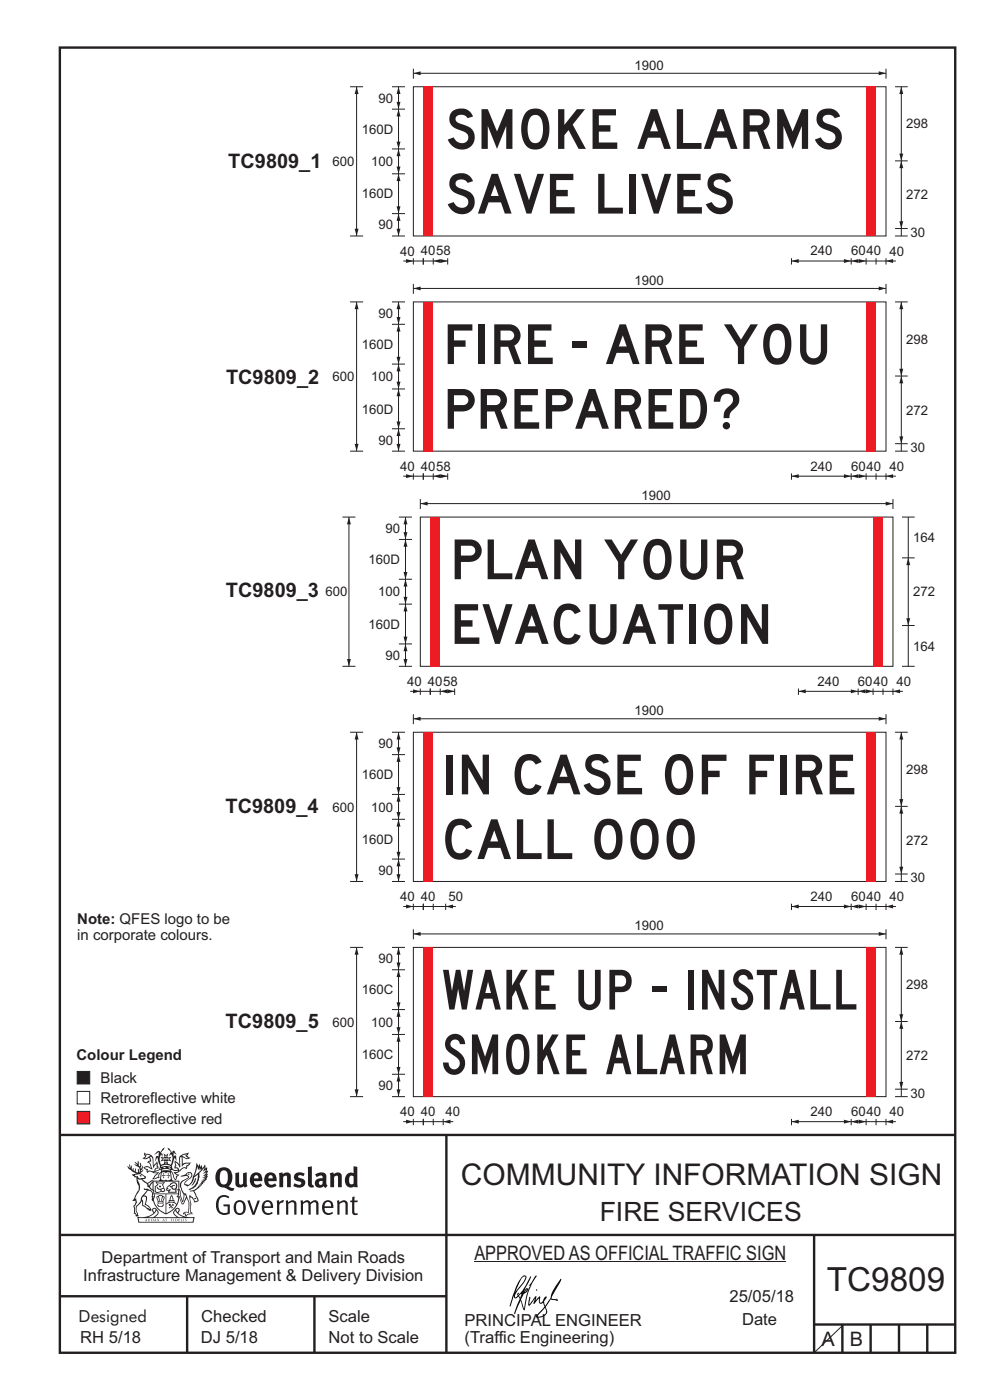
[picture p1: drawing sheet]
<svg xmlns="http://www.w3.org/2000/svg" width="210mm" height="297mm" viewBox="0 0 210 297" stroke-linecap="round" stroke-linejoin="round" font-family="sans-serif">
<g fill="none" stroke="#231f20" stroke-width=".51">
<path d="M12.7 10.1h189.9v276.9h-189.9zM12.7 240.8h190M94.7 240.8v46.2M12.7 262h190M12.7 275h82M39.7 275v12M66.7 275v12M172.7 262v25M172.7 281h30M178.7 281v6M184.7 281v6M190.7 281v6"/>
<path d="M196.7 281v6"/>
</g>
<path d="M16.4 231.5h2.6v2.7h-2.6z" fill-rule="evenodd" fill="#fff" stroke="#231f20" stroke-width=".21"/>
<path d="M16.4 235.8h2.6v2.6h-2.6z" fill-rule="evenodd" fill="#ed1c24" stroke="#231f20" stroke-width=".21"/>
<path d="M100.6 267.7h66.2" fill="none" stroke="#231f20" stroke-width=".21"/>
<g fill="#000001">
<path d="M111.6 273.7l.2-.2-.5 .7zM110.4 274.5l.3 .1-.3 .7-.3-.4zM110.9 270.9l.5-.1a9.3 9.3 0 0 1-2 3.2l-.1 .2 1-2.5zM110.6 271a14.7 14.7 0 0 0-2.2 4.9l-.3 1.2 .1 .1 .8-2.4a.42 .42 0 0 0 .2 .7 .42 .42 0 0 0 .6-.3l.2-.2 .2 .6-1.1 3.1h.2l1.1-2.8 .6 1.9 .2 .2 .2-.5a13.5 13.5 0 0 1 2-6.2l.5-.5-.2-.2-1.6 2.1 .4-.1a14.9 14.9 0 0 0-1.3 5.1l-.4-1.2a1.39 1.39 0 0 1 .2-1.8l.1-.2a.92 .92 0 0 0 .8-1.2 .75 .75 0 0 0-.7 .7l-.2 .2 1.6-3.4h-.1l-.4 .7a10.5 10.5 0 0 1-2.2 3.2l.2-.4a.32 .32 0 0 0-.4 .2 .32 .32 0 0 0 .1 .4l-.5 .4a3.2 3.2 0 0 1 1.1-2.3l.5-.6a2.49 2.49 0 0 0 .7-1.6l-.3-.2z" fill-rule="evenodd"/>
<path d="M115.6 277.5a1.15 1.15 0 0 1 .1 1.3 1.15 1.15 0 0 1-1.2 .5h-.5zM112.3 275.1l-.3 1.7 .3 .2 1.2-1.5-.3 1.1 1.1-1.2a.94 .94 0 0 0 .4 1.2l.5-.3 .3 .9-1.2 1.3a.98 .98 0 0 0-.5 1 1.9 1.9 0 0 0 2.3-1.3l-.1-.3a1.02 1.02 0 0 1 .3-1.4l.5-.9 1.5 .3-.2-.5v.3l-1.1-.2v-.2l2-3.6 .1-.3-.1-.1-1.8 2.7a6.6 6.6 0 0 1-1.5 3l-.2-.2a1.01 1.01 0 0 1 .4-1.4l.1-.2-.3-.2-.3 .5-.2 .5-.5 .4-.2-.4 .1-.9-.2-.1-.8 .9 .2-.9h-.1l-1.4 1.7 .2-1.4v-.1z" fill-rule="evenodd"/>
<path d="M113.7 273.5l.3 .3h-.3z" fill-rule="evenodd"/>
</g>
<g fill="#231f20">
<path d="M47 248.4a2.55 2.55 0 0 0 0 2.7l.3 .2a.81 .81 0 0 0 1-1v-.5a1.04 1.04 0 0 0-1.1-1.5zM46.3 248.1a1.82 1.82 0 0 1 2.1-.2 1.82 1.82 0 0 1 .9 1.8 2.29 2.29 0 0 1-.8 2l.7 .3h.5l-.2 .6a2.87 2.87 0 0 1-2-.7 2.12 2.12 0 0 1-1.7-3.1z" fill-rule="evenodd"/>
<path d="M49.9 248.9l.8-.2v2a.46 .46 0 0 0 .3 .6 .46 .46 0 0 0 .6-.3v-2.1l.7-.2v2.4l.2 .5-.5 .3-.3-.3a1.02 1.02 0 0 1-1.2 .3 1.02 1.02 0 0 1-.6-1.1z" fill-rule="evenodd"/>
<path d="M54 249.5l-.1 .5h.9a.49 .49 0 0 0-.2-.6 .49 .49 0 0 0-.6 .1zM53.4 249.1a1.34 1.34 0 0 1 1.6-.2 1.34 1.34 0 0 1 .6 1.5v.2h-1.7a.77 .77 0 0 0 .5 .8 .77 .77 0 0 0 .9-.4l.3 .5a1.59 1.59 0 0 1-2 .2 1.59 1.59 0 0 1-.5-2.1z" fill-rule="evenodd"/>
<path d="M57 249.5l-.1 .5h1a.49 .49 0 0 0-.2-.6 .49 .49 0 0 0-.7 .1zM56.4 249.1a1.34 1.34 0 0 1 1.6-.2 1.34 1.34 0 0 1 .7 1.5v.2h-1.8a.77 .77 0 0 0 .5 .8 .77 .77 0 0 0 .9-.4l.4 .5a1.59 1.59 0 0 1-2.1 .2 1.59 1.59 0 0 1-.5-2.1z" fill-rule="evenodd"/>
<path d="M59.2 248.9l.7-.2 .1 .4a.95 .95 0 0 1 1-.3 .95 .95 0 0 1 .7 .8v2.3h-.8v-2.3a.46 .46 0 0 0-.8 .1v2.2h-.8z" fill-rule="evenodd"/>
<path d="M62.6 249.1a1.75 1.75 0 0 1 2-.1l-.2 .5-.6-.2a.43 .43 0 0 0-.6 .3l.4 .3a1.04 1.04 0 0 1 1.2 1.1 1.04 1.04 0 0 1-1.4 1l-1.2-.4 .3-.6 1 .4 .4-.4a.88 .88 0 0 0-1-.5l-.4-.2-.1-.4z" fill-rule="evenodd"/>
<path d="M65.3 247.6l.8-.2 .1 3.8 .3 .2 .1 .4a.88 .88 0 0 1-1 0 .88 .88 0 0 1-.3-1z" fill-rule="evenodd"/>
<path d="M67.8 250.6a.43 .43 0 0 0-.1 .7 .43 .43 0 0 0 .7-.1v-.7zM66.8 249.1a1.7 1.7 0 0 1 2.4 .1v1.9l.3 .4-.4 .5-.5-.4a1.03 1.03 0 0 1-1.7-.1 1.03 1.03 0 0 1 .8-1.5h.7v-.4a.8 .8 0 0 0-1.2 .1z" fill-rule="evenodd"/>
<path d="M70 248.9l.7-.2 .1 .4a.95 .95 0 0 1 1-.3 .95 .95 0 0 1 .7 .8v2.3h-.8v-2.3a.46 .46 0 0 0-.8 .1v2.2h-.8z" fill-rule="evenodd"/>
<path d="M74.3 249.5a1.48 1.48 0 0 0 0 1.7h.5l.2-.1v-1.5l-.3-.2zM75 247.4l.8 .1 .1 4.4h-.7l-.1-.2a1.26 1.26 0 0 1-1.4 0 1.26 1.26 0 0 1-.5-1.3 1.29 1.29 0 0 1 .4-1.4 1.29 1.29 0 0 1 1.4-.1z" fill-rule="evenodd"/>
<path d="M46.4 253.9a1.72 1.72 0 0 1 2.3 0l-.3 .3a1.24 1.24 0 0 0-1.4-.2 1.24 1.24 0 0 0-.6 1.4 1.49 1.49 0 0 0 1.2 1.9l.7-.1v-1.3h-.8l-.1-.4h1.3v1.9a1.93 1.93 0 0 1-2.2 0 1.93 1.93 0 0 1-.7-2.2l.2-.8z" fill-rule="evenodd"/>
<path d="M50.4 255.1a1.65 1.65 0 0 0 .2 2.2 .99 .99 0 0 0 1-1.4 .78 .78 0 0 0-.4-.8 .78 .78 0 0 0-.8 0zM50 254.9a1.33 1.33 0 0 1 1.6-.1 1.33 1.33 0 0 1 .5 1.4 1.31 1.31 0 0 1-1.3 1.6 1.31 1.31 0 0 1-1.2-1.6v-.6z" fill-rule="evenodd"/>
<path d="M52.5 254.7l.4-.1 .9 2.6 .8-2.5h.5l-1.1 3h-.5z" fill-rule="evenodd"/>
<path d="M56.3 255.2l-.2 .7h1.3a.7 .7 0 0 0-.3-.8 .7 .7 0 0 0-.8 .1zM55.9 255a1.22 1.22 0 0 1 1.5-.2 1.22 1.22 0 0 1 .5 1.5h-1.8a.93 .93 0 0 0 .5 1 .93 .93 0 0 0 1.1-.2l.2 .3a1.43 1.43 0 0 1-1.8 .1 1.43 1.43 0 0 1-.6-1.7z" fill-rule="evenodd"/>
<path d="M58.7 254.7l.4-.1 .1 .5 .4-.4 .6-.1-.2 .5a.66 .66 0 0 0-.8 .7v1.9h-.4z" fill-rule="evenodd"/>
<path d="M60.6 254.7l.4-.1 .1 .5a.94 .94 0 0 1 1-.5 .94 .94 0 0 1 .8 .8v2.3h-.5l-.1-2.5a.81 .81 0 0 0-1.2 .3v2.2h-.4z" fill-rule="evenodd"/>
<path d="M63.7 254.7l.5-.1 .1 .5 .4-.3a.78 .78 0 0 1 1.1 .3 .9 .9 0 0 1 1-.5 .9 .9 0 0 1 .8 .8v2.3h-.5l-.1-2.5a.67 .67 0 0 0-1.1 .3v2.2h-.5v-2.4l-.4-.3-.7 .4v2.3h-.5z" fill-rule="evenodd"/>
<path d="M69 255.2l-.1 .7h1.3a.7 .7 0 0 0-.3-.8 .7 .7 0 0 0-.9 .1zM68.7 255a1.22 1.22 0 0 1 1.5-.2 1.22 1.22 0 0 1 .5 1.5h-1.8a.93 .93 0 0 0 .4 1 .93 .93 0 0 0 1.2-.2l.1 .3a1.44 1.44 0 0 1-1.7 .1 1.44 1.44 0 0 1-.6-1.7z" fill-rule="evenodd"/>
<path d="M71.4 254.7l.5-.1 .1 .5a.94 .94 0 0 1 1-.5 .94 .94 0 0 1 .8 .8v2.3h-.5l-.1-2.5a.81 .81 0 0 0-1.2 .3v2.2h-.4z" fill-rule="evenodd"/>
<path d="M74.7 253.9l.5-.1v.9h.7l-.1 .3h-.6v2.2l.1 .2h.5l.1 .3a.75 .75 0 0 1-1.2-.6v-2.1h-.4v-.3h.4z" fill-rule="evenodd"/>
<path d="M30.8 244.9l1.1 .3-.9 .5h-.4l.6-.5zM31.8 245.4h.2a2.44 2.44 0 0 1 .4 1.9l.1 .5 .7-1-.1 .6 .3 .3a.57 .57 0 0 0-.6 .7l-1-.1-.5 .2 .2-.5-.8-.3 .7-.1 .9 .5 .1-.1-.6-1.3-.2-.2h.5zM30.7 244.4l-.1 .5 .2 .4-.6 .4a1.04 1.04 0 0 0 1.4-.1l.2 .6-.3 .1-.2 .4a.94 .94 0 0 1 .8 1.1l-.2-.1a1.16 1.16 0 0 0-1.5-.1l.3 .4 .4 .2 .1 .5 .2 .1 .1-.2a.94 .94 0 0 1 1.1 .2l.8 .1-1.2 1.2a1.13 1.13 0 0 0 1.2-.2l.4-.1-.1-.4 .5-.8a.83 .83 0 0 0-.6 1.1l-.3-.1-.7 .4 1.1-1.4-.5 .1-.5-.1 1.3-.5-.1-.1-.9 .4v-.3l.2-.2 .3 .1 .1-.3-.2-.4v-.6l-.1-.4-.7 1v-.7a1.42 1.42 0 0 0-1.6-1.8z" fill-rule="evenodd"/>
<path d="M38.5 245.2l.5-.2 .7-.1-.6 .3 .8 .5h-.3zM38.3 245.5l.2-.1 .1 2a1.69 1.69 0 0 1 1.6-.6l-.8 .5 .1 .5a1.1 1.1 0 0 0-1.5 .6l-.1-.5-.2-.2h-.5l.3-.4-.3-.7a1.42 1.42 0 0 1 .8 1.1l.2-.1zM37.1 246.2l.1 1-.2 .3 .1 .4h.5l.1 .2a.96 .96 0 0 1-1.1-.1l-.1 .1a1.06 1.06 0 0 0 1.3 .2v.1a.72 .72 0 0 1-1 .2l.3 .5 .6 .2-.4 .2-.1 .6-.2-.3-.4-1.1-.4-.4 .4 .9a1.54 1.54 0 0 0 .7 1.2l.2-.3a.58 .58 0 0 1 .4-.8l.2-.1h-.3l-.5-.3 .9-.5a.93 .93 0 0 1 1.2-.5v.2l.2-.2 .1-.5a.99 .99 0 0 0 .7-.8l-1.3 .1-.3 .2-.1-1.4 .9 .4 .9-.3h-.4l-.5-.4 .4-.7-.6 .2a1.46 1.46 0 0 0-1.4 2.1v.4l-.2-.4z" fill-rule="evenodd"/>
<path d="M35.6 248.9l.2 .1-.1 .3 .4 .1h-.4v.6l-.1-.6h-.3l.3-.1z" fill-rule="evenodd"/>
<path d="M34.6 248.9l.2 .1v.3l.3 .1h-.3l-.1 .6v-.6h-.4l.4-.1z" fill-rule="evenodd"/>
<path d="M34.3 248.8a.57 .57 0 0 1 .9 .2 .57 .57 0 0 1 .9-.2l.2 1.4h-.2a.57 .57 0 0 1-.9 0 .69 .69 0 0 1-1.1 0zM34.2 248.1l-.3 2.1-.2 .4h3l-.2-.4-.3-2.1h-.2v.2l-.8-.1-.8 .1v-.2z" fill-rule="evenodd"/>
<path d="M34.2 252.4a.3 .3 0 0 0 .6 0 .3 .3 0 0 0-.6 0zM33.3 250.9l.3 .3-.3 .4a.79 .79 0 0 0 0 1.3l.8-.2-.1-.3a.55 .55 0 0 1-.7-.6l.1-.1 .2 .3 .3 .2 .8-.2-.4-.7 .4-.4-.7 .2zM33 250.7l1.1 .2 .9-.2-.4 .6 .4 1.2a.56 .56 0 0 1-.8 .3l-.2 .1a.73 .73 0 0 1-.9 .1 .73 .73 0 0 1-.3-1v-.4l.6-.4z" fill-rule="evenodd"/>
<path d="M35.6 251.8l.7-.4a.58 .58 0 0 1 1-.1 .58 .58 0 0 1-.4 .9l-.3-.3a.43 .43 0 0 1 .6-.4 .57 .57 0 0 0-.8 .2l-.2-.1-.3 .1 .4 .2a.55 .55 0 0 0 .9 .4v.5h-1.3l.3-.4-.1-.1-.6 .1 .2-.3-.2-.1zM35.4 251.8l-.1 .2a.39 .39 0 0 0 .2 .6h.3l-.2 .4h1.9l-.1-.8a.86 .86 0 0 0-.1-1.3 .86 .86 0 0 0-1.3 .4z" fill-rule="evenodd"/>
<path d="M36 254.8h.8v.2h-.8zM36.4 253.8l.2 .8h-.4zM36.4 253.5l-.3 .5-.1 .6h-.2v.4l-.7 .4 .2 .1a1.48 1.48 0 0 1 2.1 .2l.2-.1-.6-.5v-.5h-.2l-.1-.6z" fill-rule="evenodd"/>
<path d="M35.8 255.4l.4 .1 .1 .3 .3-.2-.2-.2a.38 .38 0 0 1 .5 .5l-.2-.2-.3 .2 .3 .2-.3 .3-.1-.4-.4 .4-.1-.2 .4-.3-.1-.1-.2 .1z" fill-rule="evenodd"/>
<path d="M34.5 254h.2v.2l-.2 .6h-.2zM33.6 255.3h.9v.2a.55 .55 0 0 1-.8 .4v-.2l-.2-.1zM33.4 254h.2l.2 .8h-.2zM33.6 255l.8-.1 .1 .2h-.8zM33.8 253.7h.5l-.2 1.1h-.1zM33.3 253.8l-.1 .3 .3 1.1a.48 .48 0 0 0-.1 .6 .48 .48 0 0 0 .5 .2h.5a.49 .49 0 0 0 .2-.8l.3-1.1-.1-.3a1.42 1.42 0 0 0-1.5 0z" fill-rule="evenodd"/>
<path d="M33.7 251.5l.4 .1 .1 .3h-.3z" fill-rule="evenodd"/>
<path d="M41.3 250.1l.3-.2-.2 .8-.6 .8h-.2l.5-.7z" fill-rule="evenodd"/>
<path d="M39.7 249l.3-.2 .5 .2a.88 .88 0 0 1-.6 1.1 1.22 1.22 0 0 0-.8 1.3l.5 .2a.72 .72 0 0 0 .9-.4l.5-.8 .2-.6 .8-.6v.2a2.85 2.85 0 0 1-2 2.9l.1 .1a2.13 2.13 0 0 0 1.9-1.5v-.3a2.01 2.01 0 0 0 .3-1.7l1.1-1.3-.4 1 .7-.5-.7 1 .8-.4-.8 .8 .7-.2-.9 .6 .8-.1-.8 .4h.7l-.8 .3 .3 .2h-.4l.2 .3h-.4l.2 .3h-.4l.1 .2h-.1a2.16 2.16 0 0 1-2 1.1l.1 .2 .4-.1a.76 .76 0 0 1 .7 .8l.5 1.2-.6 .2a1.45 1.45 0 0 0-1.1-1.3l.2 1.8-.1 1.8 .4 .3a1.07 1.07 0 0 0-1.2 .4v-.3l-.5-.2a.87 .87 0 0 1 1.1-.1v-.7a4.4 4.4 0 0 0-.6-3.1l-.1-.3h-.2a2.16 2.16 0 0 1-.7-2.2l.3-.4 1.2-.7a.55 .55 0 0 0-.4-.8zM37.8 252.4a.76 .76 0 0 1 .3 1.1l.6 1.6 .4-1.7 .2 .1a.61 .61 0 0 1-.1 .9l-.3 .8-.2 .1-.7-1.6-.3 .1a1.18 1.18 0 0 0 .1-1.4zM41.8 247.5l.2 .7 .3-.5v.6l.4-.5a1.9 1.9 0 0 1-1.2 1.4l-.3 .3zM38.2 249.6l1.4-.2 .2 .2v.3l-.5 .2a1.26 1.26 0 0 0-.9 1.9l.2 .7a1.84 1.84 0 0 1 .1 2.1l-.4-1.4a.96 .96 0 0 0-.4-1.2l-.4 .2a.78 .78 0 0 1 0 1.3l.1 .3h.4l.4 1.1a.38 .38 0 0 0 .2 .4 .38 .38 0 0 0 .4-.1l.6-1.2a2.94 2.94 0 0 1 .4 2.5l-.1 .4h-.8l-.3 .4v.2l.4-.1 .1 .4 .2 .1a1.02 1.02 0 0 1 1.3-.5v-.4l-.3-.1 .1-1.8-.3-1.3h.1a1.14 1.14 0 0 1 .8 1 .63 .63 0 0 0 .8-.2 .63 .63 0 0 0-.2-.9l-.6-1.2 .9-.6 .2-.4h.3l-.1-.2h.4l-.1-.3h.3l-.1-.3 .5-.1-.2-.2 .6-.4v-.2h-.2l.4-.5h-.3l.3-.5-.4 .1 .4-.5v-.3l-.3 .2 .2-.7-.1-.2-.4 .3v-.8l-.6 .8-.2-.8-.2 .5-.3-.7-.1 .6-.5-.8-.1 1.4-.6 1.8a1.81 1.81 0 0 1-1 1.5l-.6-.2a1.75 1.75 0 0 1 1.1-1.2 .75 .75 0 0 0 .1-1.3 .75 .75 0 0 0-1.2 .4z" fill-rule="evenodd"/>
<path d="M41.2 254.1h.3l.2 .2-.4 .1z" fill-rule="evenodd"/>
<path d="M29.4 258.4h11.6l-.1 .8h-11.4zM31.3 258.2l.5-.1a2.48 2.48 0 0 0 1.4-1.3l.3 .5-.5 .6-.5 .3zM32.5 256.6l.3-.2 .2 .1-.3 .7zM37.2 256.8a2.65 2.65 0 0 0 1.8 1.4h-1.1l-.5-.3-.5-.6zM37.4 256.5l.2-.1 .3 .2-.3 .6zM29.2 258.2l.1 1.2h11.8l.2-1.1-.2-.1a4.1 4.1 0 0 1-3.3-.9l.3-.4-.1-.6a1.06 1.06 0 0 0-1.3 1l.2 .4 .6 .5h-4.7l.3-.1a.84 .84 0 0 0 .6-.8 .84 .84 0 0 0-.5-.8l-.3-.2h-.5l-.1 .6 .3 .4a4.2 4.2 0 0 1-3.4 .9z" fill-rule="evenodd"/>
<path d="M31 258.7l.1 .2h-.2zM31 258.5l-.3 .6 .4-.2 .2 .2z" fill-rule="evenodd"/>
<path d="M31.3 258.6h.3v.4a.25 .25 0 0 0 .2-.1 .25 .25 0 0 0-.1-.3h.1a.29 .29 0 0 1 0 .4 .29 .29 0 0 1-.4 0 .29 .29 0 0 1 0-.4z" fill-rule="evenodd"/>
<path d="M32.2 258.6a.22 .22 0 0 1 .3 .2 .22 .22 0 0 1-.3 .2zM32 258.6l.1 .4a.33 .33 0 0 0 .4 0 .33 .33 0 0 0 0-.4 .33 .33 0 0 0-.5 0z" fill-rule="evenodd"/>
<path d="M32.9 258.7l.1 .2h-.2zM32.9 258.5l-.2 .6 .3-.2 .2 .2z" fill-rule="evenodd"/>
<path d="M33.3 258.6h.2l.1 .1 .2-.1-.2 .2 .2 .3-.3-.3-.1 .3h-.1l.2-.3z" fill-rule="evenodd"/>
<path d="M34.7 258.7l.1 .2h-.2zM34.7 258.5l-.3 .6 .4-.2 .2 .2z" fill-rule="evenodd"/>
<path d="M35 258.5h.5l-.2 .1v.5h-.2l.1-.5z" fill-rule="evenodd"/>
<path d="M36.2 258.6l.3-.1-.1 .1v.2h.1h-.1v.3h-.2z" fill-rule="evenodd"/>
<path d="M36.7 258.6h.2v.5h-.2z" fill-rule="evenodd"/>
<path d="M37.3 258.6a.22 .22 0 0 1 .3 .2 .22 .22 0 0 1-.3 .2zM37.1 258.6v.4a.33 .33 0 0 0 .5 0 .33 .33 0 0 0 0-.4 .33 .33 0 0 0-.5 0z" fill-rule="evenodd"/>
<path d="M37.8 258.6l.4-.1-.2 .1v.2h.1h-.1v.2l.2 .1h-.4z" fill-rule="evenodd"/>
<path d="M38.4 258.6h.2l-.1 .4 .2 .1h-.3z" fill-rule="evenodd"/>
<path d="M38.9 258.6h.2v.5h-.2z" fill-rule="evenodd"/>
<path d="M39.3 258.6h.2h-.1l.2 .3-.2 .2-.1-.1v-.1l.2 .1z" fill-rule="evenodd"/>
<path d="M34.2 247.4a1.51 1.51 0 0 1 2 .2 2.67 2.67 0 0 0-2.1 0zM35.7 247.6l.4 .1 .1 .3-.4-.1zM34.6 247.6h.5l.1 .2h-.4zM34 247.8l.3 .2h-.3zM34.9 246.9l.3-.2 .3 .2zM34.9 245.6l.2 .1v.3h-.2zM35 245.1l.2 .2 .2-.2-.1 .3h-.2zM35.1 246.3h.2l.1 .4-.2-.2-.2 .2zM35.3 245.7l.2-.1v.4h-.2zM34.4 245.7h.3l.1 .3-.4 .1 .2-.2zM35.7 245.7h.3l-.2 .2 .2 .2-.4-.1zM32.7 244.9l1-.5-.1 1-.2-.2-.3 .2-.3 1.1 .5-1 .3 .9a1.84 1.84 0 0 1 .2 1.7l.4 .1a2.48 2.48 0 0 1 2.2 0l.2-.2-.2-.7 .7-1.8 .4 .7-.2-1-.2-.1-.2 .3v-.9l.6 .4-.6-.8-.3 .1-.1 .4-.5-.9-.5-.3 .2 .5 .6 .5-.5 .8 .4-.4a2.06 2.06 0 0 1 0 2.3l-.5-.2-.2-.6 .1-.1 .8 .2-.4-.5 .4-.5-.7 .2-.2-.2 .2-.7-.5 .4-.5-.4 .2 .7-.2 .2-.7-.2 .4 .5-.4 .5 .8-.2 .1 .1-.2 .6-.5 .2a2.02 2.02 0 0 1 0-2.2l.3 .5-.1-.7-.3-.1 .8-1.2-.4 .3-.5 .8-.2-.3a.8 .8 0 0 0-.8 .5z" fill-rule="evenodd"/>
<path d="M29.2 250.1l.3 .1a.61 .61 0 0 1 .8 .4l.3 .2a.8 .8 0 0 1 .6 1l.4 .1 .5 .5a1 1 0 0 1 .5 1.1l-.1 .7v-.5h-.1a.96 .96 0 0 0-.8-1.3l-.2-.2h-.7l-.1-.1-.1 .1 .1 .3h.6l-1.2 1.3-.2 1-.4 .6a1.33 1.33 0 0 0-.5 1.8l.2 .5a1.26 1.26 0 0 1-.5-1.5l-.1-.3a1.56 1.56 0 0 0 .4-1.7l-.3 .2 .2-.5a3.2 3.2 0 0 0 .7-3zM30.4 253.9h.4a2.06 2.06 0 0 1-.1 1.6l.7 .5 .4 .4-.6-.1-.8-.6-.1-.9a.51 .51 0 0 1 .1-.9zM28.6 249.3a1.52 1.52 0 0 1 2.1 .5l-1.1 .2-.2-.1-.1-.4h-.5zM27.5 247v.8l-.3-.4h-.1a3.1 3.1 0 0 0 1.9 1.6l-1 .1 .5 .6 .5 .1 .1 1.1a1.84 1.84 0 0 1-.3 2.5l-.4 .9-.3 .4 .2 .1 .4-.1 .1 .4-.2 .5-.3 .2 .1 1.7h.2l.3 .5 .1 .1 .4-.1-.1-.5a1.3 1.3 0 0 1-.1-1.7l.9-1 .1 1.1 .6 .2 .5 .5 .1-.1 .2 .3h.5a1.85 1.85 0 0 0-1.2-1.4l.1-.3a1.39 1.39 0 0 0 0-1.4l-.5-.1 .5-.5a.66 .66 0 0 1 .9-.4 .66 .66 0 0 1 .3 .9l-.1 .4 .2-.1v.2l-.1 .3 .2 .5 .1-.3a2.24 2.24 0 0 0 .1-2.2 .73 .73 0 0 1-.7-.7 .73 .73 0 0 1 .6-.7v-.2a.94 .94 0 0 0-.9 .8 .48 .48 0 0 1-.1-.6 .48 .48 0 0 1 .5-.2l.5-.3a.51 .51 0 0 0-.8 .2l-.5 .2-1-.8h.6l.2-.5-1.2-.7 .5-.5v-.3l-.5 .4 .1-.2a.69 .69 0 0 0 .2-1v.4l-.2 .3v-1.1l-.3-.2 .1 .6-.1 .2-.4-1.3v.7l-.6-.4 .5 .7-.6-.2 .3 .3a1 1 0 0 1 .7 1.4l-.2-.8v.9l-.5-.2v-.8l-.2 .7-.2-.1-.1-.6-.2 .4-.2-.2 .1-.7-.2 .5z" fill-rule="evenodd"/>
<path d="M29.6 249.4l.2-.1 .3 .2z" fill-rule="evenodd"/>
<path d="M32.4 250.5h5.6v2l-.2-.1v-1.7h-5.2v2.5h5.2v-.8l.1 .2-.1 1.1v-.3h-2.5v4a4.1 4.1 0 0 0 2.6-3.6l.1-.1a4 4 0 0 1-2.8 3.9 4.2 4.2 0 0 1-2.8-4.7l.1 1.2 .1-.1a3.8 3.8 0 0 0 2.5 3.4v-4h-2.5l-.2-.9z" fill-rule="evenodd"/>
<circle cx="40" cy="249.1" r=".17"/>
</g>
<path d="M87.7 201h100.2v31.6h-100.2zM178.7 281.2l-6 5.8" fill="none" stroke="#231f20" stroke-width=".21"/>
<g fill="#ed1c24">
<path d="M89.8 201h2.1v31.6h-2.1z" fill-rule="evenodd"/>
<path d="M183.7 201h2.1v31.6h-2.1z" fill-rule="evenodd"/>
</g>
<path d="M87.7 198.1h100.2" fill="none" stroke="#231f20" stroke-width=".21"/>
<g fill="#231f20">
<path d="M87.7 198.1l1.5-.4v.8z"/>
<path d="M186.4 197.7l1.5 .4-1.5 .4z"/>
</g>
<path d="M187.9 197.2v2.1M191.2 216.7v15.9" fill="none" stroke="#231f20" stroke-width=".21"/>
<g fill="#231f20">
<path d="M190.8 229.5h.8l-.4 1.6z"/>
<path d="M191.2 216.7l.4 1.6h-.8z"/>
</g>
<path d="M191.2 201v15.7M189.9 231.1h2.6" fill="none" stroke="#231f20" stroke-width=".21"/>
<g fill="#231f20">
<path d="M190.8 215.2h.8l-.4 1.5z"/>
<path d="M191.2 201l.4 1.5h-.8z"/>
</g>
<path d="M87.7 197.2v2.1M189.9 201h2.6M189.9 216.7h2.6M89.8 238h-4.3M185.8 238h2.1M189.9 232.6h2.6" fill="none" stroke="#231f20" stroke-width=".21"/>
<path d="M86.1 237.5l1.6 .5-1.6 .4z" fill="#231f20"/>
<path d="M187.9 238h2.1" fill="none" stroke="#231f20" stroke-width=".21"/>
<path d="M187.9 238l1.5-.5v.9z" fill="#231f20"/>
<path d="M89.8 238h4.2M180.6 238h5.2" fill="none" stroke="#231f20" stroke-width=".21"/>
<g fill="#231f20">
<path d="M180.6 238l1.5-.5v.9z"/>
<path d="M182.2 237.5l1.5 .5-1.5 .4z"/>
</g>
<path d="M167.9 238h12.7" fill="none" stroke="#231f20" stroke-width=".21"/>
<g fill="#231f20">
<path d="M167.9 238l1.5-.5v.9z"/>
<path d="M179 237.5l1.6 .5-1.6 .4z"/>
</g>
<path d="M83.1 219.5h2.8M83.1 232.6h2.8M84.5 227.9v4.7M87.7 237.4v1.3M89.8 237.4v1.3M91.9 237.4v1.3M94 237.4v1.3M167.9 237.4v1.3M180.6 237.4v1.3M183.7 237.4v1.3M185.8 237.4v1.3M187.9 237.4v1.3" fill="none" stroke="#231f20" stroke-width=".21"/>
<g fill="#231f20">
<path d="M84.1 231.1h.9l-.5 1.5z"/>
<path d="M84.5 227.9l.5 1.5h-.9z"/>
</g>
<path d="M84.5 219.5v8.4" fill="none" stroke="#231f20" stroke-width=".21"/>
<g fill="#231f20">
<path d="M84.1 226.4h.9l-.5 1.5z"/>
<path d="M84.5 219.5l.5 1.5h-.9z"/>
</g>
<path d="M84.5 214.2v5.3" fill="none" stroke="#231f20" stroke-width=".21"/>
<g fill="#231f20">
<path d="M84.1 217.9h.9l-.5 1.6z"/>
<path d="M84.5 214.2l.5 1.5h-.9z"/>
</g>
<path d="M83.1 205.7h2.8M84.5 201v4.7M83.1 227.9h2.8" fill="none" stroke="#231f20" stroke-width=".21"/>
<g fill="#231f20">
<path d="M84.1 204.2h.9l-.5 1.5z"/>
<path d="M84.5 201l.5 1.5h-.9z"/>
</g>
<path d="M83.1 201h2.8M84.5 205.7v8.5" fill="none" stroke="#231f20" stroke-width=".21"/>
<g fill="#231f20">
<path d="M84.1 212.6h.9l-.5 1.6z"/>
<path d="M84.5 205.7l.5 1.6h-.9z"/>
</g>
<path d="M75.6 201v31.6M83.1 214.2h2.8" fill="none" stroke="#231f20" stroke-width=".21"/>
<g fill="#231f20">
<path d="M75.2 231.1h.9l-.5 1.5z"/>
<path d="M75.6 201l.5 1.5h-.9z"/>
</g>
<path d="M74.3 201h2.7M74.3 232.6h2.7M94 238h2.2" fill="none" stroke="#231f20" stroke-width=".21"/>
<path d="M94 238l1.6-.5v.9z" fill="#231f20"/>
<path d="M87.7 155.3h100.2v31.7h-100.2z" fill="none" stroke="#231f20" stroke-width=".21"/>
<g fill="#ed1c24">
<path d="M89.8 155.3h2.1v31.7h-2.1z" fill-rule="evenodd"/>
<path d="M183.7 155.3h2.1v31.7h-2.1z" fill-rule="evenodd"/>
</g>
<path d="M87.7 152.5h100.2" fill="none" stroke="#231f20" stroke-width=".21"/>
<g fill="#231f20">
<path d="M87.7 152.5l1.5-.4v.8z"/>
<path d="M186.4 152.1l1.5 .4-1.5 .4z"/>
</g>
<path d="M187.9 151.5v2.1M191.2 171.1v15.9" fill="none" stroke="#231f20" stroke-width=".21"/>
<g fill="#231f20">
<path d="M190.8 183.9h.8l-.4 1.5z"/>
<path d="M191.2 171.1l.4 1.5h-.8z"/>
</g>
<path d="M191.2 155.3v15.8M189.9 185.4h2.6" fill="none" stroke="#231f20" stroke-width=".21"/>
<g fill="#231f20">
<path d="M190.8 169.5h.8l-.4 1.6z"/>
<path d="M191.2 155.3l.4 1.6h-.8z"/>
</g>
<path d="M87.7 151.5v2.1M189.9 155.3h2.6M189.9 171.1h2.6M89.8 192.3h-4.3M185.8 192.3h2.1M189.9 187h2.6" fill="none" stroke="#231f20" stroke-width=".21"/>
<path d="M86.1 191.9l1.6 .4-1.6 .4z" fill="#231f20"/>
<path d="M187.9 192.3h2.1" fill="none" stroke="#231f20" stroke-width=".21"/>
<path d="M187.9 192.3l1.5-.4v.8z" fill="#231f20"/>
<path d="M89.8 192.3h4.7M180.6 192.3h5.2" fill="none" stroke="#231f20" stroke-width=".21"/>
<g fill="#231f20">
<path d="M180.6 192.3l1.5-.4v.8z"/>
<path d="M182.2 191.9l1.5 .4-1.5 .4z"/>
</g>
<path d="M167.9 192.3h12.7" fill="none" stroke="#231f20" stroke-width=".21"/>
<g fill="#231f20">
<path d="M167.9 192.3l1.5-.4v.8z"/>
<path d="M179 191.9l1.6 .4-1.6 .4z"/>
</g>
<path d="M83.1 173.8h2.8M83.1 187h2.8M84.5 182.2v4.8M87.7 191.7v1.4M89.8 191.7v1.4M91.9 191.7v1.4M94.5 191.7v1.4M167.9 191.7v1.4M180.6 191.7v1.4M183.7 191.7v1.4M185.8 191.7v1.4M187.9 191.7v1.4" fill="none" stroke="#231f20" stroke-width=".21"/>
<g fill="#231f20">
<path d="M84.1 185.5h.9l-.5 1.5z"/>
<path d="M84.5 182.2l.5 1.6h-.9z"/>
</g>
<path d="M84.5 173.8v8.4" fill="none" stroke="#231f20" stroke-width=".21"/>
<g fill="#231f20">
<path d="M84.1 180.7h.9l-.5 1.5z"/>
<path d="M84.5 173.8l.5 1.6h-.9z"/>
</g>
<path d="M84.5 168.5v5.3" fill="none" stroke="#231f20" stroke-width=".21"/>
<g fill="#231f20">
<path d="M84.1 172.3h.9l-.5 1.5z"/>
<path d="M84.5 168.5l.5 1.6h-.9z"/>
</g>
<path d="M84.5 155.3v4.8M83.1 160.1h2.8M83.1 182.3h2.8" fill="none" stroke="#231f20" stroke-width=".21"/>
<g fill="#231f20">
<path d="M84.1 158.5h.9l-.5 1.6z"/>
<path d="M84.5 155.3l.5 1.6h-.9z"/>
</g>
<path d="M83.1 155.3h2.8M84.5 160.1v8.4" fill="none" stroke="#231f20" stroke-width=".21"/>
<g fill="#231f20">
<path d="M84.1 167h.9l-.5 1.5z"/>
<path d="M84.5 160.1l.5 1.5h-.9z"/>
</g>
<path d="M75.6 155.3v31.7M83.1 168.5h2.8" fill="none" stroke="#231f20" stroke-width=".21"/>
<g fill="#231f20">
<path d="M75.2 185.5h.9l-.5 1.5z"/>
<path d="M75.6 155.3l.5 1.6h-.9z"/>
</g>
<path d="M74.3 155.3h2.7M74.3 187h2.7M94.5 192.3h2.2" fill="none" stroke="#231f20" stroke-width=".21"/>
<path d="M94.5 192.3l1.6-.4v.8z" fill="#231f20"/>
<path d="M89.2 109.7h100.2v31.7h-100.2z" fill="none" stroke="#231f20" stroke-width=".21"/>
<g fill="#ed1c24">
<path d="M91.3 109.7h2.1v31.7h-2.1z" fill-rule="evenodd"/>
<path d="M185.2 109.7h2.1v31.7h-2.1z" fill-rule="evenodd"/>
</g>
<path d="M89.2 106.8h100.2" fill="none" stroke="#231f20" stroke-width=".21"/>
<g fill="#231f20">
<path d="M89.2 106.8l1.5-.4v.9z"/>
<path d="M187.9 106.4l1.5 .4-1.5 .5z"/>
</g>
<path d="M189.4 105.9v2.1M192.7 118.3v23.1" fill="none" stroke="#231f20" stroke-width=".21"/>
<g fill="#231f20">
<path d="M192.2 131.2h.9l-.4 1.5z"/>
<path d="M192.7 118.3l.4 1.6h-.9z"/>
</g>
<path d="M89.2 105.9v2.1M191.3 109.7h2.7M191.3 118.3h2.7M192.7 109.7v8.6M191.3 132.7h2.7M91.3 146.7h-4.3M187.3 146.7h2.1M191.3 141.4h2.7" fill="none" stroke="#231f20" stroke-width=".21"/>
<path d="M87.6 146.2l1.6 .5-1.6 .4z" fill="#231f20"/>
<path d="M189.4 146.7h2.1" fill="none" stroke="#231f20" stroke-width=".21"/>
<path d="M189.4 146.7l1.5-.5v.9z" fill="#231f20"/>
<path d="M91.3 146.7h5.1M185.2 146.7h2.1" fill="none" stroke="#231f20" stroke-width=".21"/>
<g fill="#231f20">
<path d="M93.4 146.7l1.5-.5v.9z"/>
<path d="M94.9 146.2l1.5 .5-1.5 .4z"/>
</g>
<path d="M182 146.7h3.2" fill="none" stroke="#231f20" stroke-width=".21"/>
<g fill="#231f20">
<path d="M182 146.7l1.6-.5v.9z"/>
<path d="M183.7 146.2l1.5 .5-1.5 .4z"/>
</g>
<path d="M169.4 146.7h12.6" fill="none" stroke="#231f20" stroke-width=".21"/>
<g fill="#231f20">
<path d="M169.4 146.7l1.5-.5v.9z"/>
<path d="M180.5 146.2l1.5 .5-1.5 .4z"/>
</g>
<path d="M84.6 128.2h2.8M86 136.6v4.8M84.6 141.4h2.8M89.2 146.1v1.3M91.3 146.1v1.3M93.4 146.1v1.3M96.4 146.1v1.3M169.4 146.1v1.3M182 146.1v1.3M185.2 146.1v1.3M187.3 146.1v1.3M189.4 146.1v1.3" fill="none" stroke="#231f20" stroke-width=".21"/>
<g fill="#231f20">
<path d="M85.6 139.8h.8l-.4 1.6z"/>
<path d="M86 136.6l.4 1.5h-.8z"/>
</g>
<path d="M86 128.2v8.4" fill="none" stroke="#231f20" stroke-width=".21"/>
<g fill="#231f20">
<path d="M85.6 135.1h.8l-.4 1.5z"/>
<path d="M86 128.2l.4 1.5h-.8z"/>
</g>
<path d="M86 122.9v5.3" fill="none" stroke="#231f20" stroke-width=".21"/>
<g fill="#231f20">
<path d="M85.6 126.6h.8l-.4 1.6z"/>
<path d="M86 122.9l.4 1.5h-.8z"/>
</g>
<path d="M74 109.7v31.7" fill="none" stroke="#231f20" stroke-width=".21"/>
<g fill="#231f20">
<path d="M73.6 139.8h.8l-.4 1.6z"/>
<path d="M74 109.7l.4 1.5h-.8z"/>
</g>
<path d="M72.6 109.7h2.8M84.6 114.4h2.8M86 109.7v4.7M84.6 136.6h2.8M72.6 141.4h2.8" fill="none" stroke="#231f20" stroke-width=".21"/>
<g fill="#231f20">
<path d="M85.6 112.9h.8l-.4 1.5z"/>
<path d="M86 109.7l.4 1.5h-.8z"/>
</g>
<path d="M84.6 109.7h2.8M86 114.4v8.5" fill="none" stroke="#231f20" stroke-width=".21"/>
<g fill="#231f20">
<path d="M85.6 121.3h.8l-.4 1.6z"/>
<path d="M86 114.4l.4 1.6h-.8z"/>
</g>
<path d="M87.7 64h100.2v31.7h-100.2zM84.6 122.9h2.8" fill="none" stroke="#231f20" stroke-width=".21"/>
<g fill="#ed1c24">
<path d="M89.8 64h2.1v31.7h-2.1z" fill-rule="evenodd"/>
<path d="M183.7 64h2.1v31.7h-2.1z" fill-rule="evenodd"/>
</g>
<path d="M87.7 61.2h100.2" fill="none" stroke="#231f20" stroke-width=".21"/>
<g fill="#231f20">
<path d="M87.7 61.2l1.5-.4v.8z"/>
<path d="M186.4 60.8l1.5 .4-1.5 .4z"/>
</g>
<path d="M187.9 60.2v2.1M191.2 79.8v15.9" fill="none" stroke="#231f20" stroke-width=".21"/>
<g fill="#231f20">
<path d="M190.8 92.6h.8l-.4 1.5z"/>
<path d="M191.2 79.8l.4 1.5h-.8z"/>
</g>
<path d="M191.2 64v15.8M189.9 94.1h2.6" fill="none" stroke="#231f20" stroke-width=".21"/>
<g fill="#231f20">
<path d="M190.8 78.2h.8l-.4 1.6z"/>
<path d="M191.2 64l.4 1.6h-.8z"/>
</g>
<path d="M87.7 60.2v2.1M189.9 64h2.6M189.9 79.8h2.6M189.9 95.7h2.6M89.8 101h-4.3M185.8 101h2.1" fill="none" stroke="#231f20" stroke-width=".21"/>
<path d="M86.1 100.6l1.6 .4-1.6 .4z" fill="#231f20"/>
<path d="M187.9 101h2.1" fill="none" stroke="#231f20" stroke-width=".21"/>
<path d="M187.9 101l1.5-.4v.8z" fill="#231f20"/>
<path d="M89.8 101h5.2M183.7 101h2.1" fill="none" stroke="#231f20" stroke-width=".21"/>
<g fill="#231f20">
<path d="M91.9 101l1.5-.4v.8z"/>
<path d="M93.4 100.6l1.6 .4-1.6 .4z"/>
</g>
<path d="M180.6 101h3.1" fill="none" stroke="#231f20" stroke-width=".21"/>
<g fill="#231f20">
<path d="M180.6 101l1.5-.4v.8z"/>
<path d="M182.2 100.6l1.5 .4-1.5 .4z"/>
</g>
<path d="M167.9 101h12.7" fill="none" stroke="#231f20" stroke-width=".21"/>
<g fill="#231f20">
<path d="M167.9 101l1.5-.4v.8z"/>
<path d="M179 100.6l1.6 .4-1.6 .4z"/>
</g>
<path d="M83.1 95.7h2.8M83.1 82.5h2.8M84.5 91v4.7M87.7 100.4v1.4M89.8 100.4v1.4M91.9 100.4v1.4M95 100.4v1.4M167.9 100.4v1.4M180.6 100.4v1.4M183.7 100.4v1.4M185.8 100.4v1.4M187.9 100.4v1.4" fill="none" stroke="#231f20" stroke-width=".21"/>
<g fill="#231f20">
<path d="M84.1 94.2h.9l-.5 1.5z"/>
<path d="M84.5 91l.5 1.5h-.9z"/>
</g>
<path d="M84.5 82.5v8.5" fill="none" stroke="#231f20" stroke-width=".21"/>
<g fill="#231f20">
<path d="M84.1 89.4h.9l-.5 1.6z"/>
<path d="M84.5 82.5l.5 1.6h-.9z"/>
</g>
<path d="M84.5 77.2v5.3" fill="none" stroke="#231f20" stroke-width=".21"/>
<g fill="#231f20">
<path d="M84.1 81h.9l-.5 1.5z"/>
<path d="M84.5 77.2l.5 1.6h-.9z"/>
</g>
<path d="M75.6 64v31.7" fill="none" stroke="#231f20" stroke-width=".21"/>
<g fill="#231f20">
<path d="M75.2 94.2h.9l-.5 1.5z"/>
<path d="M75.6 64l.5 1.6h-.9z"/>
</g>
<path d="M74.3 64h2.7M83.1 68.8h2.8M84.5 64v4.8M74.3 95.7h2.7M83.1 91h2.8" fill="none" stroke="#231f20" stroke-width=".21"/>
<g fill="#231f20">
<path d="M84.1 67.3h.9l-.5 1.5z"/>
<path d="M84.5 64l.5 1.6h-.9z"/>
</g>
<path d="M83.1 64h2.8M84.5 68.8v8.4" fill="none" stroke="#231f20" stroke-width=".21"/>
<g fill="#231f20">
<path d="M84.1 75.7h.9l-.5 1.5z"/>
<path d="M84.5 68.8l.5 1.5h-.9z"/>
</g>
<path d="M87.7 18.4h100.2v31.7h-100.2zM83.1 77.2h2.8" fill="none" stroke="#231f20" stroke-width=".21"/>
<g fill="#ed1c24">
<path d="M89.8 18.4h2.1v31.7h-2.1z" fill-rule="evenodd"/>
<path d="M183.7 18.4h2.1v31.7h-2.1z" fill-rule="evenodd"/>
</g>
<path d="M87.7 15.5h100.2" fill="none" stroke="#231f20" stroke-width=".21"/>
<g fill="#231f20">
<path d="M87.7 15.5l1.5-.4v.9z"/>
<path d="M186.4 15.1l1.5 .4-1.5 .5z"/>
</g>
<path d="M187.9 14.6v2.1M191.2 34.1v16" fill="none" stroke="#231f20" stroke-width=".21"/>
<g fill="#231f20">
<path d="M190.8 46.9h.8l-.4 1.6z"/>
<path d="M191.2 34.1l.4 1.6h-.8z"/>
</g>
<path d="M191.2 18.4v15.7M189.9 48.5h2.6" fill="none" stroke="#231f20" stroke-width=".21"/>
<g fill="#231f20">
<path d="M190.8 32.6h.8l-.4 1.5z"/>
<path d="M191.2 18.4l.4 1.5h-.8z"/>
</g>
<path d="M87.7 14.6v2.1M189.9 18.4h2.6M189.9 34.1h2.6M89.8 55.4h-4.3M185.8 55.4h2.1M189.9 50.1h2.6" fill="none" stroke="#231f20" stroke-width=".21"/>
<path d="M86.1 55l1.6 .4-1.6 .4z" fill="#231f20"/>
<path d="M187.9 55.4h2.1" fill="none" stroke="#231f20" stroke-width=".21"/>
<path d="M187.9 55.4l1.5-.4v.8z" fill="#231f20"/>
<path d="M89.8 55.4h5.2M183.7 55.4h2.1" fill="none" stroke="#231f20" stroke-width=".21"/>
<g fill="#231f20">
<path d="M91.9 55.4l1.5-.4v.8z"/>
<path d="M93.4 55l1.6 .4-1.6 .4z"/>
</g>
<path d="M180.6 55.4h3.1" fill="none" stroke="#231f20" stroke-width=".21"/>
<g fill="#231f20">
<path d="M180.6 55.4l1.5-.4v.8z"/>
<path d="M182.2 55l1.5 .4-1.5 .4z"/>
</g>
<path d="M167.9 55.4h12.7" fill="none" stroke="#231f20" stroke-width=".21"/>
<g fill="#231f20">
<path d="M167.9 55.4l1.5-.4v.8z"/>
<path d="M179 55l1.6 .4-1.6 .4z"/>
</g>
<path d="M83.1 36.9h2.8M83.1 50.1h2.8M84.5 45.3v4.8M87.7 54.8v1.3M89.8 54.8v1.3M91.9 54.8v1.3M95 54.8v1.3M167.9 54.8v1.3M180.6 54.8v1.3M183.7 54.8v1.3M185.8 54.8v1.3M187.9 54.8v1.3" fill="none" stroke="#231f20" stroke-width=".21"/>
<g fill="#231f20">
<path d="M84.1 48.5h.9l-.5 1.6z"/>
<path d="M84.5 45.3l.5 1.6h-.9z"/>
</g>
<path d="M84.5 36.9v8.4" fill="none" stroke="#231f20" stroke-width=".21"/>
<g fill="#231f20">
<path d="M84.1 43.8h.9l-.5 1.5z"/>
<path d="M84.5 36.9l.5 1.5h-.9z"/>
</g>
<path d="M84.5 31.6v5.3" fill="none" stroke="#231f20" stroke-width=".21"/>
<g fill="#231f20">
<path d="M84.1 35.3h.9l-.5 1.6z"/>
<path d="M84.5 31.6l.5 1.5h-.9z"/>
</g>
<path d="M84.5 18.4v4.8M83.1 23.2h2.8M83.1 45.3h2.8" fill="none" stroke="#231f20" stroke-width=".21"/>
<g fill="#231f20">
<path d="M84.1 21.6h.9l-.5 1.6z"/>
<path d="M84.5 18.4l.5 1.5h-.9z"/>
</g>
<path d="M83.1 18.4h2.8M84.5 23.2v8.4" fill="none" stroke="#231f20" stroke-width=".21"/>
<g fill="#231f20">
<path d="M84.1 30.1h.9l-.5 1.5z"/>
<path d="M84.5 23.2l.5 1.5h-.9z"/>
</g>
<path d="M75.6 18.4v31.7M83.1 31.6h2.8" fill="none" stroke="#231f20" stroke-width=".21"/>
<g fill="#231f20">
<path d="M75.2 48.5h.9l-.5 1.6z"/>
<path d="M75.6 18.4l.5 1.5h-.9z"/>
</g>
<path d="M74.3 18.4h2.7M74.3 50.1h2.7" fill="none" stroke="#231f20" stroke-width=".21"/>
<path d="M16.4 227.3h2.6v2.7h-2.6z" fill-rule="evenodd" fill="#231f20" stroke="#231f20" stroke-width=".21"/>
<g font-size="11.7" fill="#231f20">
<text x="94.5" y="31.6">SMOKE ALARMS</text>
<text x="94.5" y="45.3">SAVE LIVES</text>
<text x="94" y="77.2">FIRE - ARE YOU</text>
<text x="94" y="91">PREPARED?</text>
<text x="95.4" y="122.9">PLAN YOUR</text>
<text x="95.4" y="136.6">EVACUATION</text>
<text x="93.6" y="168.5">IN CASE OF FIRE</text>
<text x="93.6" y="182.2">CALL 000</text>
<text x="93.7" y="214.2">WAKE UP - INSTALL</text>
<text x="93.5" y="227.9">SMOKE ALARM</text>
</g>
<text font-size="7.1" fill="#231f20" x="175.4" y="274">TC9809</text>
<text font-size="6.4" fill="#231f20" x="97.8" y="251.3">COMMUNITY INFORMATION SIGN</text>
<text font-size="5.6" fill="#231f20" x="127.2" y="259">FIRE SERVICES</text>
<g font-size="4.2" fill="#231f20">
<text x="48.4" y="35.6">TC9809_1</text>
<text x="47.9" y="81.4">TC9809_2</text>
<text x="47.9" y="126.6">TC9809_3</text>
<text x="47.8" y="172.4">TC9809_4</text>
<text x="47.9" y="218">TC9809_5</text>
<text x="100.6" y="267.2">APPROVED AS OFFICIAL TRAFFIC SIGN</text>
<text x="174.3" y="285.5">A</text>
<text x="180.3" y="285.5">B</text>
</g>
<g font-size="3.5" fill="#231f20">
<text x="21.6" y="267.9">Department of Transport and Main Roads</text>
<text x="17.7" y="271.8">Infrastructure Management &amp; Delivery Division</text>
<text x="16.7" y="280.4">Designed</text>
<text x="42.7" y="280.4">Checked</text>
<text x="69.7" y="280.4">Scale</text>
<text x="98.5" y="281.3">PRINCIPAL ENGINEER</text>
<text x="154.7" y="276.2">25/05/18</text>
<text x="157.4" y="281.2">Date</text>
<text x="17" y="284.8">RH 5/18</text>
<text x="42.6" y="284.8">DJ 5/18</text>
<text x="69.7" y="285">Not to Scale</text>
<text x="98.5" y="284.8">(Traffic Engineering)</text>
</g>
<g font-size="3.2" fill="#231f20">
<text x="16.4" y="195.9">Note: QFES logo to be</text>
<text x="16.4" y="199.5">in corporate colours.</text>
<text x="16.2" y="224.9">Colour Legend</text>
<text x="21.3" y="229.8">Black</text>
<text x="21.3" y="238.4">Retroreflective red</text>
<text x="21.3" y="234">Retroreflective white</text>
</g>
<g font-size="2.8" fill="#231f20">
<text x="134.6" y="14.8">1900</text>
<text x="80.3" y="21.8">90</text>
<text x="76.7" y="28.3">160D</text>
<text x="192.2" y="27.3">298</text>
<text x="70.5" y="35.2">600</text>
<text x="78.7" y="35.2">100</text>
<text x="76.7" y="42.1">160D</text>
<text x="192.2" y="42.3">272</text>
<text x="80.3" y="48.7">90</text>
<text x="193.1" y="50.3">30</text>
<text x="84.9" y="54.2">40</text>
<text x="89.3" y="54.2">4058</text>
<text x="171.9" y="54.2">240</text>
<text x="180.5" y="54.2">6040</text>
<text x="188.7" y="54.2">40</text>
<text x="134.6" y="60.4">1900</text>
<text x="80.3" y="67.4">90</text>
<text x="76.7" y="74">160D</text>
<text x="192.2" y="72.9">298</text>
<text x="70.5" y="80.9">600</text>
<text x="78.7" y="80.9">100</text>
<text x="76.7" y="87.7">160D</text>
<text x="192.2" y="88">272</text>
<text x="80.3" y="94.3">90</text>
<text x="193.1" y="95.9">30</text>
<text x="84.9" y="99.9">40</text>
<text x="89.3" y="99.8">4058</text>
<text x="171.9" y="99.8">240</text>
<text x="180.5" y="99.8">6040</text>
<text x="188.7" y="99.9">40</text>
<text x="136.1" y="106.1">1900</text>
<text x="81.8" y="113.1">90</text>
<text x="78.2" y="119.6">160D</text>
<text x="193.7" y="115">164</text>
<text x="69" y="126.5">600</text>
<text x="80.2" y="126.5">100</text>
<text x="193.7" y="126.5">272</text>
<text x="78.2" y="133.4">160D</text>
<text x="81.8" y="140">90</text>
<text x="193.7" y="138">164</text>
<text x="86.3" y="145.5">40</text>
<text x="90.7" y="145.5">4058</text>
<text x="173.4" y="145.5">240</text>
<text x="182" y="145.5">6040</text>
<text x="190.2" y="145.5">40</text>
<text x="134.6" y="151.7">1900</text>
<text x="80.3" y="158.7">90</text>
<text x="76.7" y="165.3">160D</text>
<text x="192.2" y="164.2">298</text>
<text x="70.5" y="172.2">600</text>
<text x="78.7" y="172.2">100</text>
<text x="76.7" y="179">160D</text>
<text x="192.2" y="179.2">272</text>
<text x="80.3" y="185.6">90</text>
<text x="84.9" y="191.2">40</text>
<text x="89.3" y="191.1">40</text>
<text x="95.1" y="191.1">50</text>
<text x="171.9" y="191.1">240</text>
<text x="180.5" y="191.1">6040</text>
<text x="188.7" y="191.2">40</text>
<text x="193.1" y="187.2">30</text>
<text x="134.6" y="197.3">1900</text>
<text x="80.3" y="204.3">90</text>
<text x="192.2" y="209.8">298</text>
<text x="76.7" y="210.9">160C</text>
<text x="70.5" y="217.8">600</text>
<text x="78.7" y="217.8">100</text>
<text x="76.7" y="224.7">160C</text>
<text x="192.2" y="224.9">272</text>
<text x="80.3" y="231.3">90</text>
<text x="193.1" y="232.8">30</text>
<text x="84.9" y="236.8">40</text>
<text x="89.3" y="236.8">40</text>
<text x="94.5" y="236.8">40</text>
<text x="171.9" y="236.8">240</text>
<text x="180.5" y="236.8">6040</text>
<text x="188.7" y="236.8">40</text>
</g>
</svg>
